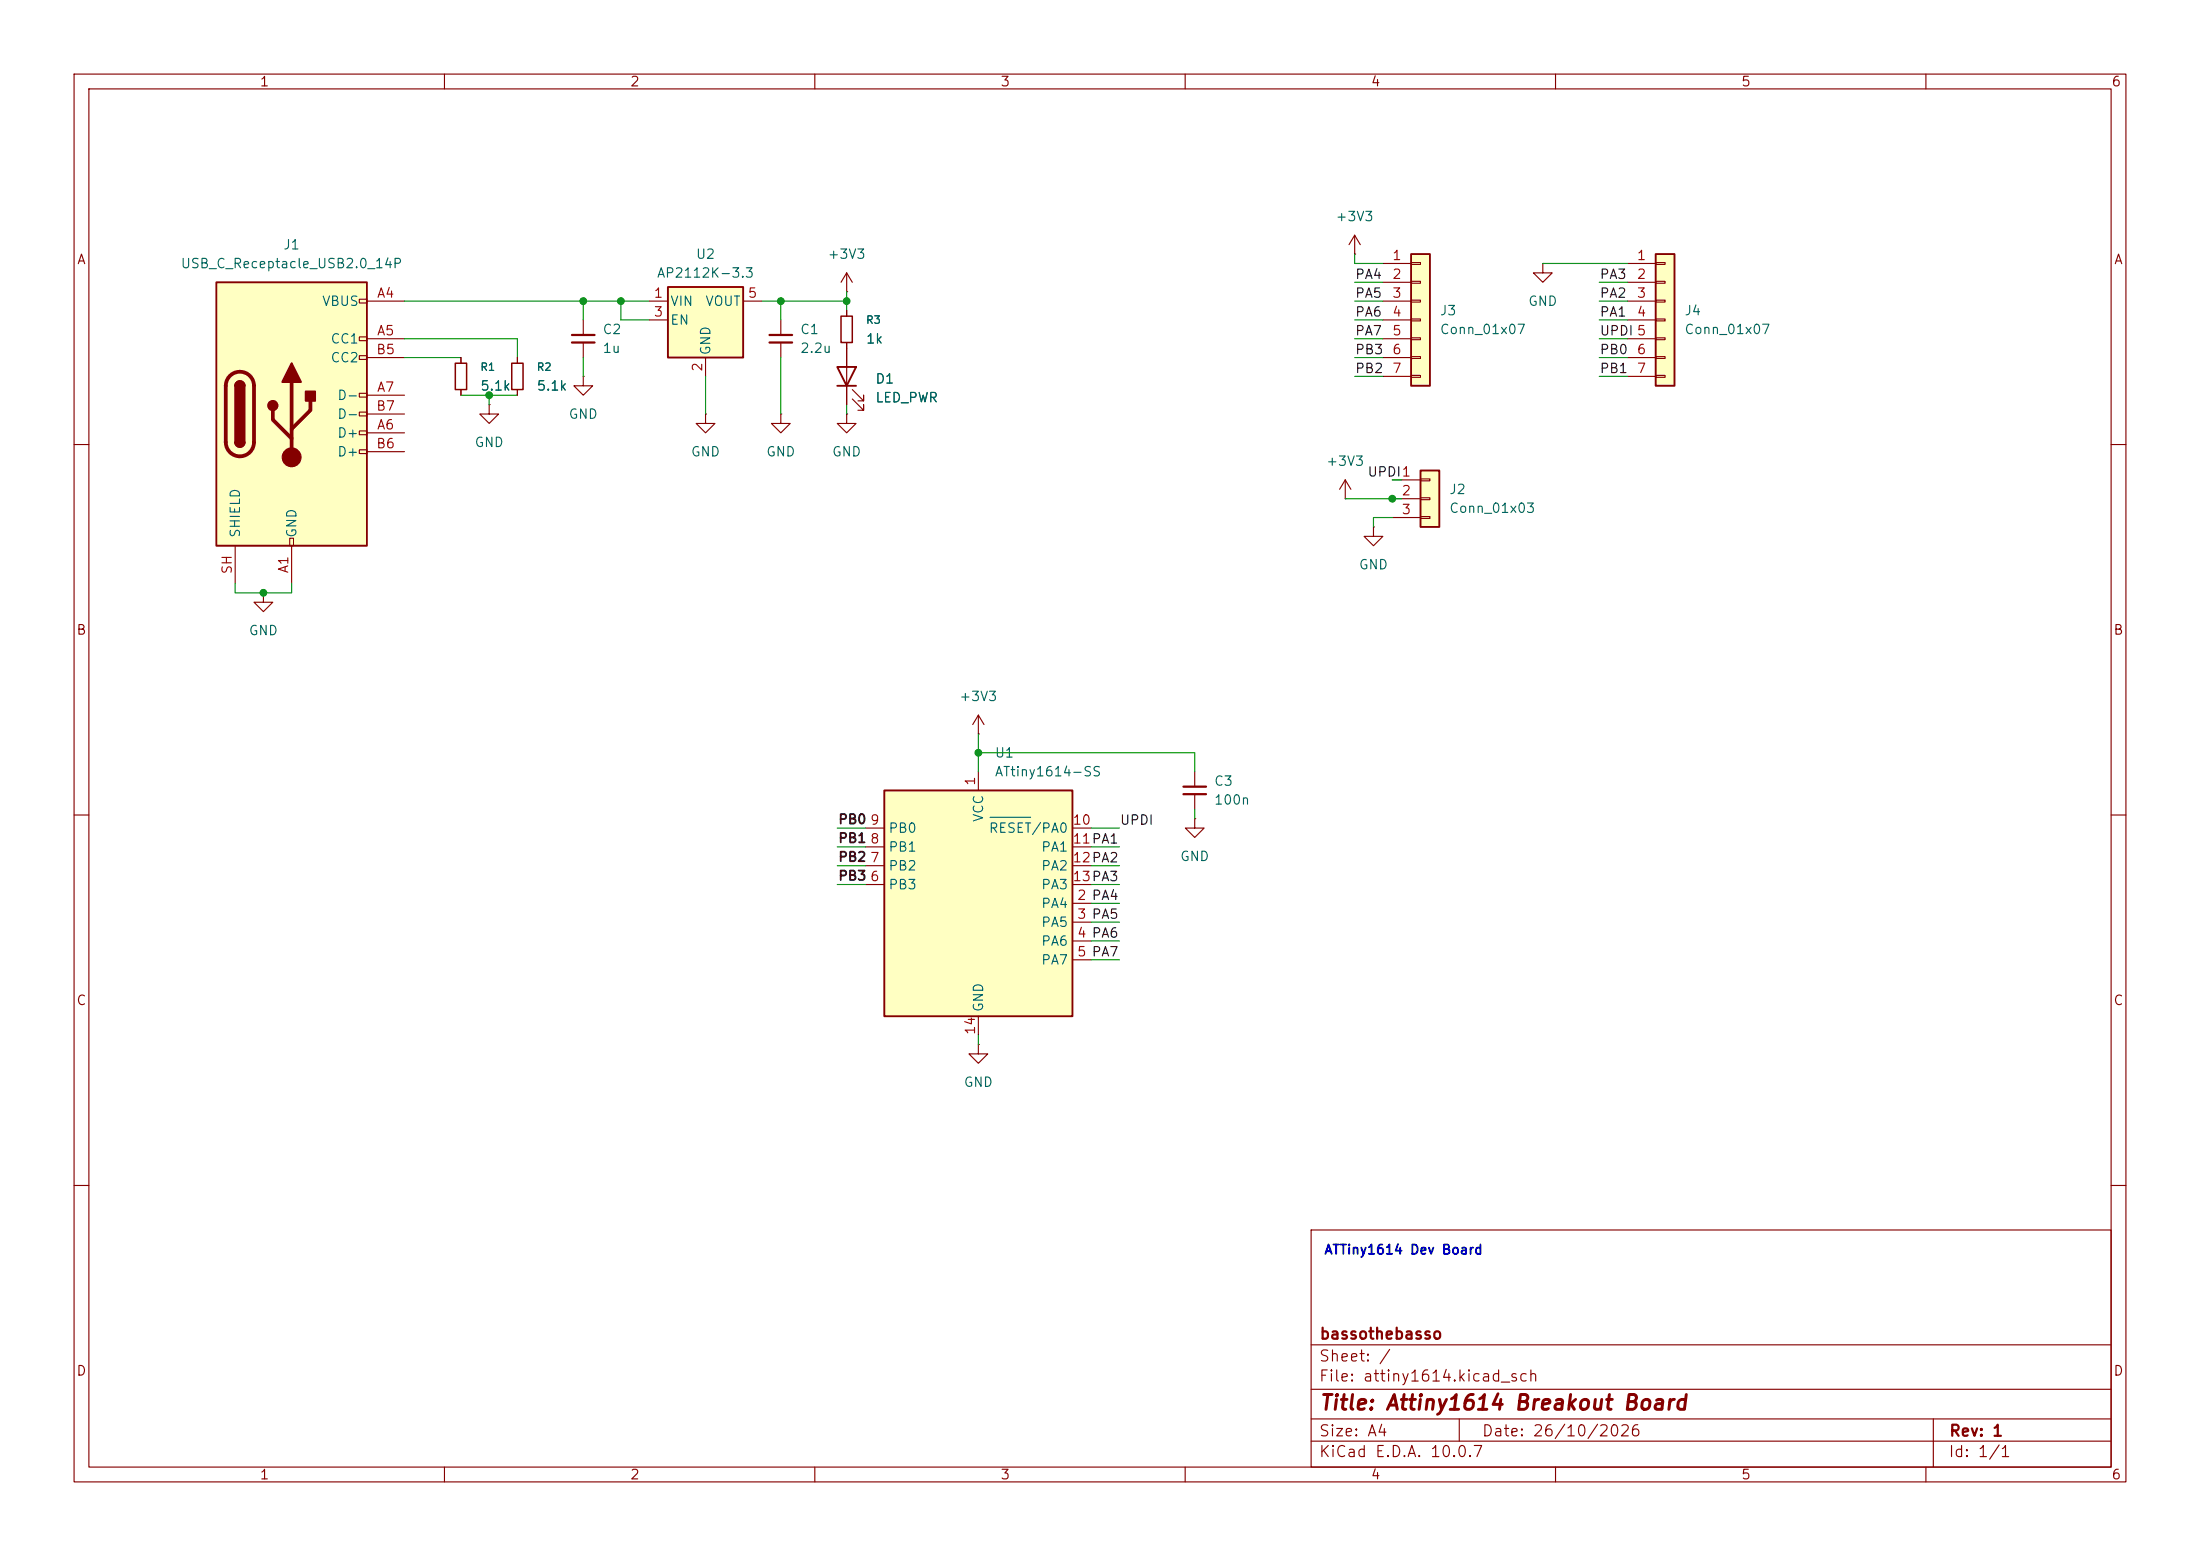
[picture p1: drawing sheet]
<svg xmlns="http://www.w3.org/2000/svg" width="297mm" height="210mm" viewBox="0 0 297 210" stroke-linecap="round" stroke-linejoin="round" font-family="sans-serif">
<g fill="none" stroke="#840000" stroke-width=".15">
<path d="M10 10h277v190h-277zM12 12h273v186h-273zM60 10v2M110 10v2M160 10v2M210 10v2M260 10v2M10 60h2M185.4 71.1v1.3h1.3l-1.3 1.3-1.3-1.3h1.3M185.4 71.1h.1M285 60h2M10 110h2"/>
<path d="M285 110h2M10 160h2M177 166h108v32h-108zM285 160h2M60 198v2M110 198v2M160 198v2M177 194.5h108M177 191.5h108M177 187.5h108M177 181.5h108M197 191.5v3"/>
<path d="M210 198v2M260 198v2M261 191.5v6.5"/>
</g>
<path d="M119.4 106.7h25.4v30.5h-25.4z" fill="#ffffc2"/>
<path d="M119.4 106.7h25.4v30.5h-25.4z" fill="none" stroke="#840000" stroke-width=".25"/>
<g fill="none" stroke="#840000" stroke-width=".15">
<path d="M116.8 119.4h2.6M116.8 116.8h2.6M116.8 114.3h2.6M116.8 111.8h2.6M132.1 104.1v2.6M144.8 119.4h2.5M144.8 116.8h2.5M144.8 114.3h2.5M144.8 111.8h2.5M132.1 137.2v2.5M144.8 121.9h2.5M144.8 124.5h2.5"/>
<path d="M144.8 127h2.5M144.8 129.5h2.5"/>
</g>
<path d="M133.7 110.3h5.4" fill="none" stroke="#006464" stroke-width=".15"/>
<path d="M29.2 38.1h20.3v35.6h-20.3z" fill="#ffffc2"/>
<g fill="none" stroke="#840000" stroke-width=".15">
<path d="M48.5 40.4h1v.5h-1zM48.5 45.5h1v.5h-1zM48.5 48h1v.5h-1zM48.5 53.1h1v.5h-1zM48.5 55.6h1v.5h-1zM48.5 58.2h1v.5h-1zM49.5 40.6h5.1M49.5 45.7h5.1M49.5 58.4h5.1M49.5 53.3h5.1M49.5 48.3h5.1M49.5 55.9h5.1"/>
<path d="M69.8 48.3v.7M69.8 52.6v.7M78.7 43.2v2M78.7 46.2v2.1M95.2 55.9v1.3h1.3l-1.3 1.2-1.2-1.2h1.2M95.2 55.9h.1M114.3 55.9v1.3h1.3l-1.3 1.2-1.3-1.2h1.3M114.3 55.9h.1M31.7 73.7v5M39.1 72.6h.5v1.1h-.5zM39.4 73.7v5M48.5 60.7h1v.5h-1z"/>
<path d="M49.5 61h5.1M132.1 99.1h.1M132.1 96.5l-.8 1.3M132.1 96.5l.7 1.3M132.1 96.5v2.6M161.3 110.5v1.3h1.3l-1.3 1.2-1.3-1.2h1.3M161.3 110.5h.1M132.1 141v1.2h1.2l-1.2 1.3-1.3-1.3h1.3M132.1 141h.1"/>
</g>
<path d="M29.2 38.1h20.3v35.6h-20.3zM31.7 52.1a.64 .64 0 0 1 .7-.7 .64 .64 0 0 1 .6 .7M31.7 59.7a.64 .64 0 0 0 .7 .6 .64 .64 0 0 0 .6-.6" fill="none" stroke="#840000" stroke-width=".25"/>
<path d="M31 50.7a1.9 1.9 0 0 1 2.1-.4 1.9 1.9 0 0 1 1.2 1.8v7.6a1.91 1.91 0 0 1-1.9 1.9 1.91 1.91 0 0 1-1.9-1.9v-7.6a1.9 1.9 0 0 1 .5-1.4zM36.8 55.4v1.2l2.6 2.6M39.4 51.6v10.1M41.9 54.1v1.3l-2.5 2.5" fill="none" stroke="#840000" stroke-width=".51"/>
<g fill="#840000" stroke="#840000" stroke-width=".25">
<path d="M31.7 52.1h1.3v7.6h-1.3z"/>
<path d="M31.9 51.6a.64 .64 0 0 1 .7-.1 .64 .64 0 0 1 .4 .6h-1.3z"/>
<path d="M31.7 59.7h1.3a.64 .64 0 0 1-.6 .6 .64 .64 0 0 1-.7-.6z"/>
<path d="M39.4 49l1.2 2.6h-2.5z"/>
<path d="M41.3 52.8h1.2v1.3h-1.2z"/>
<circle cx="36.8" cy="54.7" r=".63"/>
</g>
<circle cx="39.4" cy="61.7" r="1.27" fill="#840000" stroke="#840000" stroke-width=".15"/>
<path d="M69.1 49h1.5v3.6h-1.5z" fill="none" stroke="#840000" stroke-width=".2"/>
<path d="M77.2 45.2h3.1M77.2 46.2h3.1" fill="none" stroke="#840000" stroke-width=".3"/>
<path d="M90.2 38.7h10.1v9.6h-10.1z" fill="#ffffc2"/>
<path d="M90.2 38.7h10.1v9.6h-10.1z" fill="none" stroke="#840000" stroke-width=".25"/>
<g fill="none" stroke="#840000" stroke-width=".15">
<path d="M114.3 39.4h.1M114.3 36.8l-.8 1.3M114.3 36.8l.8 1.3M114.3 36.8v2.6M62.2 48.3v.7M62.2 52.6v.7M66 54.6v1.3h1.3l-1.3 1.3-1.2-1.3h1.2M66 54.6h.1M78.7 50.8v1.3h1.3l-1.3 1.2-1.2-1.2h1.2M78.7 50.8h.1M87.6 40.6h2.6M87.6 43.2h2.6"/>
<path d="M95.2 48.3v2.5M100.3 40.6h2.6M105.4 55.9v1.3h1.3l-1.3 1.2-1.3-1.2h1.3M105.4 55.9h.1M105.4 43.2v2M105.4 46.2v2.1M181.6 67.3h.1M181.6 64.8l-.8 1.2M181.6 64.8l.8 1.2M181.6 64.8v2.5M35.6 80v1.3h1.2l-1.2 1.3-1.3-1.3h1.3M35.6 80h.1"/>
<path d="M161.3 104.1v2.1M161.3 107.2v2"/>
</g>
<path d="M103.9 45.2h3M103.9 46.2h3M159.8 106.2h3M159.8 107.2h3" fill="none" stroke="#840000" stroke-width=".3"/>
<path d="M61.5 49h1.5v3.6h-1.5z" fill="none" stroke="#840000" stroke-width=".2"/>
<path d="M191.8 63.5h2.5v7.6h-2.5z" fill="#ffffc2"/>
<path d="M191.8 63.5h2.5v7.6h-2.5z" fill="none" stroke="#840000" stroke-width=".25"/>
<path d="M188 64.8h3.8M188 67.3h3.8M188 69.9h3.8M191.8 64.6h1.2v.3h-1.2zM191.8 67.2h1.2v.2h-1.2zM191.8 69.7h1.2v.3h-1.2z" fill="none" stroke="#840000" stroke-width=".15"/>
<path d="M223.5 34.3h2.6v17.8h-2.6z" fill="#ffffc2"/>
<path d="M223.5 34.3h2.6v17.8h-2.6z" fill="none" stroke="#840000" stroke-width=".25"/>
<g fill="none" stroke="#840000" stroke-width=".15">
<path d="M208.3 35.6v1.2h1.2l-1.2 1.3-1.3-1.3h1.3M208.3 35.6h.1M219.7 35.6h3.8M219.7 38.1h3.8M223.5 35.4h1.3v.3h-1.3zM223.5 38h1.3v.2h-1.3zM219.7 40.6h3.8M219.7 43.2h3.8M219.7 45.7h3.8M219.7 48.3h3.8M219.7 50.8h3.8M223.5 40.5h1.3v.3h-1.3z"/>
<path d="M223.5 43.1h1.3v.2h-1.3zM223.5 45.6h1.3v.2h-1.3zM223.5 48.1h1.3v.3h-1.3zM223.5 50.7h1.3v.2h-1.3z"/>
</g>
<path d="M190.5 34.3h2.5v17.8h-2.5z" fill="#ffffc2"/>
<path d="M190.5 34.3h2.5v17.8h-2.5zM113 49.5h2.6l-1.3 2.6zM113 52.1h2.6" fill="none" stroke="#840000" stroke-width=".25"/>
<g fill="none" stroke="#840000" stroke-width=".15">
<path d="M182.9 34.3h.1M182.9 31.8l-.8 1.2M182.9 31.8l.7 1.2M182.9 31.8v2.5M186.7 35.6h3.8M186.7 38.1h3.8M190.5 35.4h1.3v.3h-1.3zM190.5 38h1.3v.2h-1.3zM62.2 48.3v.7M62.2 52.6v.7M69.8 48.3v.7M69.8 52.6v.7"/>
<path d="M114.3 41.9v.8M114.3 46.2v8.4M115.1 53.8l1.5 1.6v-.8v.8h-.8M115.1 52.6l1.5 1.5v-.8v.8h-.8M186.7 40.6h3.8M186.7 43.2h3.8M186.7 45.7h3.8M186.7 48.3h3.8M186.7 50.8h3.8M190.5 40.5h1.3v.3h-1.3zM190.5 43.1h1.3v.2h-1.3zM190.5 45.6h1.3v.2h-1.3z"/>
<path d="M190.5 48.1h1.3v.3h-1.3zM190.5 50.7h1.3v.2h-1.3z"/>
</g>
<path d="M113.5 42.7h1.6v3.5h-1.6z" fill="none" stroke="#840000" stroke-width=".2"/>
<g fill="none" stroke="#009600" stroke-width=".15">
<path d="M114.3 39.4v2.5M182.9 38.1h3.8M182.9 34.3v1.3h3.8M208.3 35.6h11.4M215.9 38.1h3.8M54.6 45.7h15.2v2.6M54.6 40.6h33M54.6 48.3h7.6M62.2 53.3h7.6M66 53.3v1.3M78.7 40.6v2.6M78.7 48.3v2.5"/>
<path d="M83.8 40.6v2.6h3.8M95.2 50.8v5.1M102.9 40.6h11.4M105.4 40.6v2.6M105.4 48.3v7.6M114.3 54.6v1.3M182.9 40.6h3.8M182.9 43.2h3.8M182.9 45.7h3.8M182.9 48.3h3.8M182.9 50.8h3.8M215.9 40.6h3.8"/>
<path d="M215.9 43.2h3.8M215.9 45.7h3.8M215.9 48.3h3.8M215.9 50.8h3.8M31.7 78.7v1.3h7.7v-1.3M181.6 67.3h7.6M188 69.9h-2.6v1.2M188 64.8h1.2M132.1 99.1v5M113 111.8h3.8M113 114.3h3.8M113 119.4h3.8"/>
<path d="M113 116.8h3.8M132.1 101.6h29.2v2.5M147.3 111.8h3.8M147.3 114.3h3.8M147.3 119.4h3.8M147.3 116.8h3.8M161.3 109.2v1.3M132.1 139.7v1.3M147.3 127h3.8M147.3 124.5h3.8M147.3 129.5h3.8M147.3 121.9h3.8"/>
</g>
<g fill="#009600" stroke="#009600" stroke-width=".14">
<circle cx="132.1" cy="101.6" r=".46"/>
<circle cx="105.4" cy="40.6" r=".46"/>
<circle cx="78.7" cy="40.6" r=".46"/>
<circle cx="83.8" cy="40.6" r=".46"/>
<circle cx="35.6" cy="80" r=".46"/>
<circle cx="66" cy="53.3" r=".46"/>
<circle cx="188" cy="67.3" r=".46"/>
<circle cx="114.3" cy="40.6" r=".46"/>
</g>
<text font-size="2" fill="#840000" x="178" y="190.8">Title: Attiny1614 Breakout Board</text>
<g font-size="1.5" fill="#840000">
<text x="178" y="184.1">Sheet: /</text>
<text x="178" y="181.1">bassothebasso</text>
<text x="178" y="186.8">File: attiny1614.kicad_sch</text>
<text x="178" y="197">KiCad E.D.A. 10.0.7</text>
<text x="178" y="194.2">Size: A4</text>
<text x="200" y="194.2">Date: 26/10/2026</text>
<text x="263" y="197">Id: 1/1</text>
<text x="263" y="194.2">Rev: 1</text>
</g>
<g font-size="1.3" fill="#840000">
<text x="35" y="12">1</text>
<text x="85" y="12">2</text>
<text x="135" y="12">3</text>
<text x="185" y="12">4</text>
<text x="235" y="12">5</text>
<text x="285" y="12">6</text>
<text x="10.3" y="36">A</text>
<text x="285.3" y="36">A</text>
<text x="10.2" y="86">B</text>
<text x="285.2" y="86">B</text>
<text x="10.2" y="136">C</text>
<text x="285.2" y="136">C</text>
<text x="10.2" y="186">D</text>
<text x="285.2" y="186">D</text>
<text x="35" y="200">1</text>
<text x="85" y="200">2</text>
<text x="135" y="200">3</text>
<text x="185" y="200">4</text>
<text x="235" y="200">5</text>
<text x="285" y="200">6</text>
</g>
<g font-size="1.3" fill="#006464">
<text x="38.2" y="34">J1</text>
<text x="93.9" y="35.3">U2</text>
<text x="111.6" y="35.3">+3V3</text>
<text x="180.2" y="30.2">+3V3</text>
<text x="24.3" y="36.5">USB_C_Receptacle_USB2.0_14P</text>
<text x="43.4" y="41.6">VBUS</text>
<text x="88.6" y="37.8">AP2112K-3.3</text>
<text x="90.4" y="41.6">VIN</text>
<text x="95.1" y="41.6">VOUT</text>
<text x="206.2" y="41.6">GND</text>
<text x="44.5" y="46.7">CC1</text>
<text x="81.3" y="45.4">C2</text>
<text x="81.3" y="48">1u</text>
<text x="90.4" y="44.1">EN</text>
<text x="107.9" y="45.4">C1</text>
<text x="107.9" y="48">2.2u</text>
<text x="116.8" y="46.7">1k</text>
<text x="194.3" y="42.9">J3</text>
<text x="194.3" y="45.4">Conn_01x07</text>
<text x="227.3" y="42.9">J4</text>
<text x="227.3" y="45.4">Conn_01x07</text>
<text x="44.5" y="49.2">CC2</text>
<text x="64.8" y="53">5.1k</text>
<text x="72.4" y="53">5.1k</text>
<text x="96.2" y="48" transform="rotate(-90 96.2 48)">GND</text>
<text x="118.1" y="52.1">D1</text>
<text x="45.4" y="59.4">D+</text>
<text x="45.4" y="54.3">D-</text>
<text x="45.4" y="56.8">D-</text>
<text x="76.7" y="56.8">GND</text>
<text x="118.1" y="54.6">LED_PWR</text>
<text x="45.4" y="61.9">D+</text>
<text x="64" y="60.7">GND</text>
<text x="93.2" y="61.9">GND</text>
<text x="103.3" y="61.9">GND</text>
<text x="112.2" y="61.9">GND</text>
<text x="178.9" y="63.2">+3V3</text>
<text x="195.6" y="67">J2</text>
<text x="195.6" y="69.5">Conn_01x03</text>
<text x="32.7" y="72.7" transform="rotate(-90 32.7 72.7)">SHIELD</text>
<text x="40.3" y="72.7" transform="rotate(-90 40.3 72.7)">GND</text>
<text x="183.4" y="77.2">GND</text>
<text x="33.5" y="86.1">GND</text>
<text x="129.4" y="94.9">+3V3</text>
<text x="134.2" y="102.6">U1</text>
<text x="134.2" y="105.1">ATtiny1614-SS</text>
<text x="163.8" y="106.4">C3</text>
<text x="119.9" y="112.7">PB0</text>
<text x="133" y="111" transform="rotate(-90 133 111)">VCC</text>
<text x="133.4" y="112.7">RESET/PA0</text>
<text x="163.8" y="108.9">100n</text>
<text x="119.9" y="117.8">PB2</text>
<text x="119.9" y="115.3">PB1</text>
<text x="140.5" y="115.3">PA1</text>
<text x="140.5" y="117.8">PA2</text>
<text x="159.2" y="116.5">GND</text>
<text x="119.9" y="120.3">PB3</text>
<text x="140.5" y="122.9">PA4</text>
<text x="140.5" y="125.4">PA5</text>
<text x="140.5" y="120.3">PA3</text>
<text x="140.5" y="128">PA6</text>
<text x="140.5" y="130.5">PA7</text>
<text x="133" y="136.7" transform="rotate(-90 133 136.7)">GND</text>
<text x="130" y="147">GND</text>
</g>
<g font-size="1.3" fill="#a90000">
<text x="187.9" y="35.4">1</text>
<text x="220.9" y="35.4">1</text>
<text x="50.8" y="40.5">A4</text>
<text x="88.2" y="40.5">1</text>
<text x="100.9" y="40.5">5</text>
<text x="187.9" y="38">2</text>
<text x="187.9" y="40.5">3</text>
<text x="220.9" y="38">2</text>
<text x="220.9" y="40.5">3</text>
<text x="50.8" y="45.6">A5</text>
<text x="88.2" y="43">3</text>
<text x="187.9" y="43">4</text>
<text x="187.9" y="45.6">5</text>
<text x="220.9" y="43">4</text>
<text x="50.7" y="48.1">B5</text>
<text x="50.8" y="53.2">A7</text>
<text x="95.1" y="50.3" transform="rotate(-90 95.1 50.3)">2</text>
<text x="187.9" y="48.1">6</text>
<text x="187.9" y="50.7">7</text>
<text x="220.9" y="48.1">6</text>
<text x="220.9" y="50.7">7</text>
<text x="50.7" y="55.7">B7</text>
<text x="50.8" y="58.3">A6</text>
<text x="50.7" y="60.8">B6</text>
<text x="189.1" y="67.2">2</text>
<text x="189.1" y="69.7">3</text>
<text x="31.6" y="77.6" transform="rotate(-90 31.6 77.6)">SH</text>
<text x="39.2" y="77.5" transform="rotate(-90 39.2 77.5)">A1</text>
<text x="131.9" y="106.1" transform="rotate(-90 131.9 106.1)">1</text>
<text x="117.4" y="111.6">9</text>
<text x="144.7" y="111.6">10</text>
<text x="117.4" y="119.2">6</text>
<text x="117.4" y="116.7">7</text>
<text x="117.4" y="114.2">8</text>
<text x="144.7" y="114.2">11PA1</text>
<text x="144.7" y="116.7">12PA2</text>
<text x="144.7" y="119.2">13PA3</text>
<text x="145.3" y="121.8">2 PA4</text>
<text x="145.3" y="124.3">3 PA5</text>
<text x="145.3" y="126.9">4 PA6</text>
<text x="145.3" y="129.4">5 PA7</text>
<text x="131.9" y="139.8" transform="rotate(-90 131.9 139.8)">14</text>
</g>
<g font-size="1.3" fill="#0f0f0f">
<text x="182.9" y="40.5">PA5</text>
<text x="182.9" y="38">PA4</text>
<text x="215.9" y="38">PA3</text>
<text x="215.9" y="40.5">PA2</text>
<text x="182.9" y="43.1">PA6</text>
<text x="182.9" y="45.6">PA7</text>
<text x="215.9" y="45.6">UPDI 5</text>
<text x="215.9" y="43.1">PA1</text>
<text x="182.9" y="48.1">PB3</text>
<text x="182.9" y="50.7">PB2</text>
<text x="215.9" y="48.1">PB0</text>
<text x="215.9" y="50.7">PB1</text>
<text x="184.5" y="64.6">UPDI1</text>
<text x="113.1" y="111.5">PB0</text>
<text x="151.1" y="111.6">UPDI</text>
<text x="113.1" y="114.1">PB1</text>
<text x="113.1" y="116.6">PB2</text>
<text x="113.1" y="119.2">PB3</text>
</g>
<text font-size="1.3" fill="#0000c2" x="178.7" y="169.6">ATTiny1614 Dev Board</text>
<g font-size="1" fill="#006464">
<text x="116.8" y="43.9">R3</text>
<text x="64.8" y="50.3">R1</text>
<text x="72.4" y="50.3">R2</text>
</g>
</svg>
